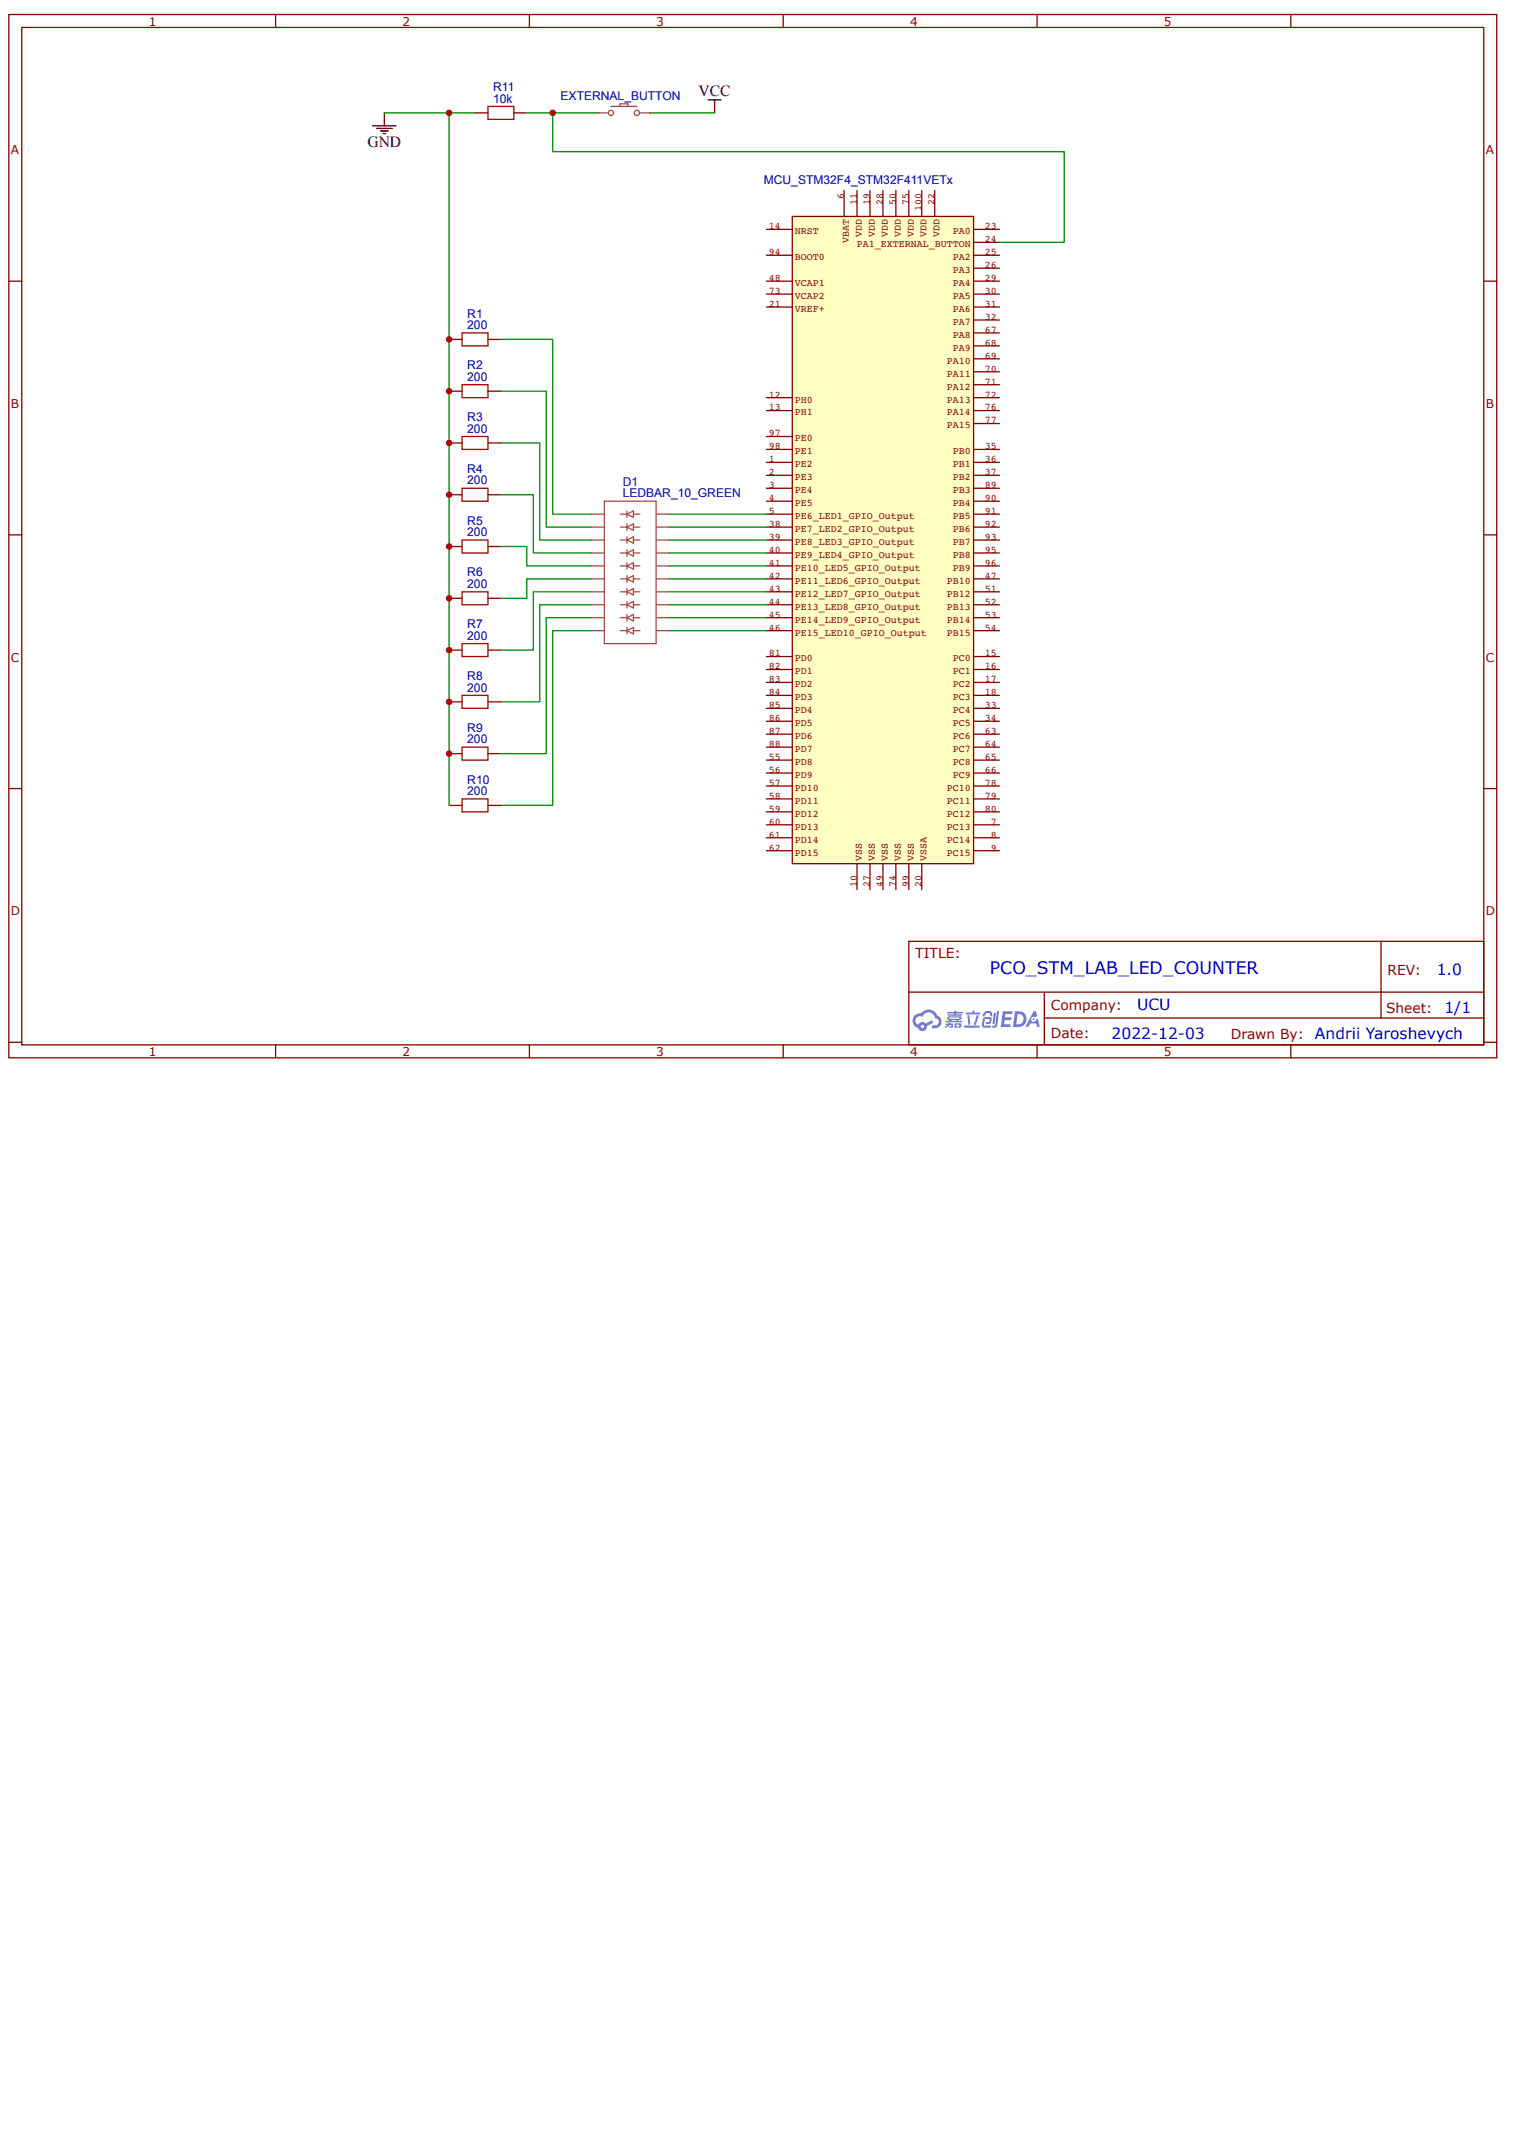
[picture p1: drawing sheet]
<svg xmlns="http://www.w3.org/2000/svg" width="210mm" height="297mm" viewBox="0 0 210 297" stroke-linecap="round" stroke-linejoin="round" font-family="sans-serif">
<g fill="none" stroke="#800" stroke-width=".18">
<path d="M1.2 2h205.3v144h-205.3zM3 3.8h201.8v140.4h-201.8zM38 2v1.8M73.1 2v1.8M108.1 2v1.8M143.1 2v1.8M178.1 2v1.8M1.2 38.8h1.8M204.8 38.8h1.7M1.2 73.8h1.8M204.8 73.8h1.7M1.2 108.9h1.8"/>
<path d="M204.8 108.9h1.7M125.4 130h79.4v14.2h-79.4zM125.4 137h79.3M144.1 137v7.1M190.6 130v10.5M1.2 143.9h1.8M38 144.2v1.8M73.1 144.2v1.8M108.1 144.2v1.8M143.1 144.2v1.8M144.1 140.5h60.6M178.1 144.2v1.8"/>
<path d="M204.8 143.9h1.7"/>
</g>
<g fill="#58f">
<path d="M138.4 139.6l1.3 .1v.1l-.2 .2h-.8v.4h.7l.2 .2-.2 .2h-.8l-.1 .6h.8l.1 .1v.2l-1.3 .1z"/>
<path d="M142.6 139.6h.4l.1 .7-.3 .1a.34 .34 0 0 0-.5 .2 .34 .34 0 0 0 .2 .4 .34 .34 0 0 0 .5-.2l.2-.2 .3 1.2h-.4l-.1-.5h-.8l-.3 .5h-.4z"/>
<path d="M137.2 139.8h.3l-.2 1.4-.2 .2-.1-.2z"/>
<path d="M137.6 139.6h.3l-.3 1.9a.4 .4 0 0 1-.3 .4 .4 .4 0 0 1-.4-.2l.4-.2z"/>
<path d="M135.9 139.7l.3-.1h.5l.3 .7h-.3l-.1-.4h-.5a.48 .48 0 0 1-.5 .4v-.1z"/>
<path d="M135.8 140.5a1.16 1.16 0 0 1 1 0 .6 .6 0 0 1-.4 .9h-.3l-.1-.2 .2-.1h.3l.1-.4h-.7l-.1 .9h.8l.2 .1-.2 .2h-.8l-.3-.1v-.3z"/>
<path d="M133.1 141.6h2l.1 .1-.1 .2h-2z"/>
<path d="M134.8 140.1l.3 .1a2.22 2.22 0 0 1-.6 1.3l-.1-.1z"/>
<path d="M133.5 140.2h.3l.1 1.1-.1 .2-.2-.1z"/>
<path d="M133.3 139.8h.9v-.3h.3v.3h.7l.1 .1-.2 .2h-1.8z"/>
<path d="M130.5 141.3h.4v-.1l.5 .1a.34 .34 0 0 1 0 .5l-.4 .1v-.2l.3-.1v-.1h-.3l-.6 .4v-.2l.4-.2h-.3z"/>
<path d="M130.7 139.7h1v-.1l.3-.1v.2h.8l.2 .1-.2 .1h-.8l-.1 .1h.8v.1v.1h-1.9v-.2h.8v-.1h-.9z"/>
<path d="M140.1 139.6l-.3 2.2h.6a1.1 1.1 0 0 0 1.3-1.1 1.1 1.1 0 0 0-1.3-1.1zM140.4 140a.73 .73 0 0 1 .8 .8 .73 .73 0 0 1-1 .6z"/>
<path d="M130.8 140.3l-.1 .5h.3v.1h-.5v.2h2.2v-.2h-.5l.2-.1a.32 .32 0 0 0 .3-.5zM131 140.5h1.4l-.1 .1h-1.3zM131.3 140.8h.7l-.1 .1h-.6z"/>
<path d="M131.8 141.3l-.1 .5 .7 .1a.42 .42 0 0 0 .3-.6zM132 141.5h.4l-.1 .2h-.3z"/>
<path d="M126.2 140.2a1.04 1.04 0 0 0 .5 1.7 .63 .63 0 0 0 .7 .4 .63 .63 0 0 0 .5-.6l.9-.5-.2-.3-.8 .4a.63 .63 0 0 0-1.1 .2 .64 .64 0 0 1-.3-.9 .64 .64 0 0 1 .9-.2 .92 .92 0 0 1 .9-.6 .92 .92 0 0 1 .9 .8 .52 .52 0 0 1 .4 .6 .52 .52 0 0 1-.7 .4h-.2v.3a.91 .91 0 0 0 1.3-.5 .91 .91 0 0 0-.6-1.2 1.34 1.34 0 0 0-2.3-.3h-.3zM127.1 141.7a.24 .24 0 0 1 .4 0 .24 .24 0 0 1-.4 0z"/>
<circle cx="142.6" cy="140.7" r=".13"/>
</g>
<g fill="none" stroke="#a54b4b" stroke-width=".18">
<path d="M81.6 79.9h1.8M81.6 78.1h1.8M81.6 76.3h1.8M81.6 74.6h1.8M81.6 72.8h1.8M81.6 71h1.8M83.4 69.2h7.1v19.6h-7.1zM85.6 79.9h.9M85.6 78.1h.9M85.6 76.3h.9M85.6 74.6h.9M85.6 72.8h.9"/>
<path d="M85.6 71h.9M86.5 70.5v.9M86.5 72.3v.9M86.5 74.1v.9M86.5 75.9v.9M86.5 77.7v.9M86.5 79.5v.9M86.5 71l.9-.5v.9zM86.5 72.8l.9-.5v.9zM86.5 74.6l.9-.5v.9zM86.5 76.3l.9-.4v.9zM86.5 78.1l.9-.4v.9z"/>
<path d="M86.5 79.9l.9-.4v.9zM87.4 79.9h.9M87.4 78.1h.9M87.4 76.3h.9M87.4 74.6h.9M87.4 72.8h.9M87.4 71h.9M90.6 79.9h1.8M90.6 78.1h1.8M90.6 76.3h1.8M90.6 74.6h1.8M90.6 72.8h1.8"/>
<path d="M90.6 71h1.8M81.6 87.1h1.8M81.6 85.3h1.8M81.6 83.5h1.8M81.6 81.7h1.8M85.6 87.1h.9M85.6 85.3h.9M85.6 83.5h.9M85.6 81.7h.9M86.5 81.7l.9-.4v.8zM86.5 81.3v.8M86.5 83v.9"/>
<path d="M86.5 84.8v.9M86.5 86.6v.9M86.5 83.5l.9-.5v.9zM86.5 85.3l.9-.5v.9zM86.5 87.1l.9-.5v.9zM87.4 87.1h.9M87.4 85.3h.9M87.4 83.5h.9M87.4 81.7h.9M90.6 87.1h1.8M90.6 85.3h1.8M90.6 83.5h1.8"/>
<path d="M90.6 81.7h1.8"/>
</g>
<path d="M109.3 29.9h25v89.3h-25z" fill="#ffffc2"/>
<g fill="none" stroke="#840000" stroke-width=".18">
<path d="M105.8 31.7h3.5M105.8 35.2h3.5M105.8 38.8h3.5M109.3 29.9h25v89.3h-25zM116.5 26.3v3.6M118.3 26.3v3.6M120.1 26.3v3.6M121.8 26.3v3.6M123.6 26.3v3.6M125.4 26.3v3.6M127.2 26.3v3.6M129 26.3v3.6"/>
<path d="M134.3 31.7h3.6M134.3 33.5h3.6M134.3 35.2h3.6M134.3 37h3.6M134.3 38.8h3.6M105.8 54.9h3.5M105.8 56.7h3.5M105.8 42.4h3.5M105.8 40.6h3.5M134.3 54.9h3.6M134.3 56.7h3.6M134.3 42.4h3.6"/>
<path d="M134.3 40.6h3.6M134.3 44.2h3.6M134.3 46h3.6M134.3 47.7h3.6M134.3 49.5h3.6M134.3 51.3h3.6M134.3 53.1h3.6M134.3 58.5h3.6M105.8 63.8h3.5M105.8 65.6h3.5M105.8 67.4h3.5M105.8 62h3.5"/>
<path d="M105.8 72.8h3.5M105.8 74.6h3.5M105.8 69.2h3.5M105.8 76.3h3.5M105.8 78.1h3.5M105.8 79.9h3.5M105.8 71h3.5M105.8 60.3h3.5M134.3 63.8h3.6M134.3 65.6h3.6M134.3 67.4h3.6M134.3 62h3.6"/>
<path d="M134.3 72.8h3.6M134.3 74.6h3.6M134.3 69.2h3.6M134.3 76.3h3.6M134.3 78.1h3.6M134.3 79.9h3.6M134.3 71h3.6M105.8 90.6h3.5M105.8 92.4h3.5M105.8 94.2h3.5M105.8 96h3.5M105.8 97.8h3.5"/>
<path d="M105.8 99.6h3.5M105.8 81.7h3.5M105.8 83.5h3.5M105.8 85.3h3.5M105.8 87.1h3.5M134.3 90.6h3.6M134.3 92.4h3.6M134.3 94.2h3.6M134.3 96h3.6M134.3 97.8h3.6M134.3 99.6h3.6M134.3 81.7h3.6"/>
<path d="M134.3 83.5h3.6M134.3 85.3h3.6M134.3 87.1h3.6M105.8 104.9h3.5M105.8 106.7h3.5M105.8 108.5h3.5M105.8 110.3h3.5M105.8 112.1h3.5M105.8 113.9h3.5M105.8 115.7h3.5M105.8 117.4h3.5M105.8 101.4h3.5"/>
<path d="M105.8 103.1h3.5M118.3 119.2v3.6M120.1 119.2v3.6M121.8 119.2v3.6M123.6 119.2v3.6M125.4 119.2v3.6M127.2 119.2v3.6M134.3 104.9h3.6M134.3 106.7h3.6M134.3 108.5h3.6M134.3 110.3h3.6M134.3 112.1h3.6"/>
<path d="M134.3 113.9h3.6M134.3 115.7h3.6M134.3 117.4h3.6M134.3 101.4h3.6M134.3 103.1h3.6"/>
</g>
<path d="M67.3 14.7h3.6v1.8h-3.6zM63.8 46h3.5v1.7h-3.5zM63.8 53.1h3.5v1.8h-3.5zM63.8 60.3h3.5v1.7h-3.5zM63.8 67.4h3.5v1.8h-3.5zM63.8 74.6h3.5v1.7h-3.5zM63.8 81.7h3.5v1.8h-3.5zM63.8 88.8h3.5v1.8h-3.5zM63.8 96h3.5v1.8h-3.5zM63.8 103.1h3.5v1.8h-3.5zM63.8 110.3h3.5v1.8h-3.5z" fill="none" stroke="#a00000" stroke-width=".18"/>
<g fill="none" stroke="#800" stroke-width=".18">
<path d="M65.5 15.6h1.8M70.9 15.6h1.8M62 46.9h1.8M62 54h1.8M67.3 46.9h1.8M67.3 54h1.8M62 61.2h1.8M62 68.3h1.8M62 75.4h1.8M67.3 61.2h1.8M67.3 68.3h1.8M67.3 75.4h1.8"/>
<path d="M62 82.6h1.8M62 89.7h1.8M62 96.9h1.8M67.3 82.6h1.8M67.3 89.7h1.8M67.3 96.9h1.8M62 104h1.8M62 111.2h1.8M67.3 104h1.8M67.3 111.2h1.8"/>
</g>
<g fill="none" stroke="#080" stroke-width=".18">
<path d="M53 15.6h9v95.6M62 15.6h3.5M72.7 15.6h9.8M76.3 15.6v5.3h70.6v12.6h-9M89.7 15.6h8.9M69.1 46.9h7.2v24.1h5.3M69.1 54h6.3v18.8h6.2M69.1 61.2h5.4v13.4h7.1M69.1 68.3h4.5v8h8M69.1 75.4h3.6v2.7h8.9M81.6 79.9h-8.9v2.7h-3.6M92.4 71h13.4"/>
<path d="M92.4 72.8h13.4M92.4 74.6h13.4M92.4 76.3h13.4M92.4 78.1h13.4M92.4 79.9h13.4M81.6 81.7h-8v8h-4.5M81.6 83.5h-7.1v13.4h-5.4M81.6 85.3h-6.2v18.7h-6.3M81.6 87.1h-5.3v24.1h-7.2M92.4 81.7h13.4M92.4 83.5h13.4M92.4 85.3h13.4"/>
<path d="M92.4 87.1h13.4"/>
</g>
<path d="M51.4 17.4h3.2M52 17.7h2.1M52.5 18.1h1.1M52.9 18.4h.3M53 15.6v1.8M97.7 13.8h1.8M98.6 13.8v1.8" fill="none" stroke="#000" stroke-width=".18"/>
<g fill="none" stroke="#a54b4b" stroke-width=".18">
<path d="M82.5 15.6h.1M82.5 15.6h1.5M84.3 14.7h3.6M85.6 14.7v-.4h1v.4M88.2 15.6h1.5M89.7 15.6h.1"/>
<circle cx="84.3" cy="15.6" r=".36"/>
<circle cx="87.9" cy="15.6" r=".36"/>
</g>
<g fill="#c00">
<circle cx="62" cy="46.9" r=".45"/>
<circle cx="62" cy="54" r=".45"/>
<circle cx="62" cy="61.2" r=".45"/>
<circle cx="62" cy="68.3" r=".45"/>
<circle cx="62" cy="75.4" r=".45"/>
<circle cx="62" cy="82.6" r=".45"/>
<circle cx="62" cy="89.7" r=".45"/>
<circle cx="62" cy="96.9" r=".45"/>
<circle cx="62" cy="104" r=".45"/>
<circle cx="76.3" cy="15.6" r=".45"/>
<circle cx="62" cy="15.6" r=".45"/>
</g>
<text font-size="2.4" fill="#00f" x="136.6" y="134.5">PCO_STM_LAB_LED_COUNTER</text>
<g font-size="2.1">
<text x="96.4" y="13.3">VCC</text>
<text x="50.7" y="20.2">GND</text>
</g>
<g font-size="2.1" fill="#00f">
<text x="198.3" y="134.6">1.0</text>
<text x="153.4" y="143.4">2022-12-03</text>
<text x="156.9" y="139.5">UCU</text>
<text x="181.5" y="143.4">Andrii Yaroshevych</text>
<text x="199.3" y="139.9">1/1</text>
</g>
<g font-size="1.9" fill="#800">
<text x="126.3" y="132.3">TITLE:</text>
<text x="191.5" y="134.6">REV:</text>
<text x="145" y="143.4">Date:</text>
<text x="145" y="139.5">Company:</text>
<text x="169.8" y="143.4">Drawn By:</text>
<text x="191.3" y="139.8">Sheet:</text>
</g>
<g font-size="1.7" fill="#800">
<text x="20.5" y="3.5">1</text>
<text x="55.5" y="3.5">2</text>
<text x="90.6" y="3.5">3</text>
<text x="125.6" y="3.5">4</text>
<text x="160.6" y="3.5">5</text>
<text x="1.5" y="21.3">A</text>
<text x="205" y="21.3">A</text>
<text x="1.5" y="56.3">B</text>
<text x="205" y="56.3">B</text>
<text x="1.5" y="91.4">C</text>
<text x="205" y="91.4">C</text>
<text x="1.5" y="126.4">D</text>
<text x="205" y="126.4">D</text>
<text x="20.5" y="145.8">1</text>
<text x="55.5" y="145.8">2</text>
<text x="90.6" y="145.8">3</text>
<text x="125.6" y="145.8">4</text>
<text x="160.6" y="145.8">5</text>
</g>
<g font-size="1.7" fill="#000080">
<text x="68.1" y="14.2">10k</text>
<text x="68.1" y="12.6">R11</text>
<text x="77.4" y="13.8">EXTERNAL_BUTTON</text>
<text x="105.4" y="25.4">MCU_STM32F4_STM32F411VETx</text>
<text x="64.5" y="45.4">200</text>
<text x="64.5" y="43.8">R1</text>
<text x="64.5" y="52.6">200</text>
<text x="64.5" y="51">R2</text>
<text x="64.5" y="59.7">200</text>
<text x="64.5" y="58.1">R3</text>
<text x="64.5" y="65.3">R4</text>
<text x="64.5" y="66.9">200</text>
<text x="85.9" y="68.7">LEDBAR_10_GREEN</text>
<text x="85.9" y="67.1">D1</text>
<text x="64.5" y="74">200</text>
<text x="64.5" y="72.4">R5</text>
<text x="64.5" y="81.2">200</text>
<text x="64.5" y="79.6">R6</text>
<text x="64.5" y="88.3">200</text>
<text x="64.5" y="86.7">R7</text>
<text x="64.5" y="95.5">200</text>
<text x="64.5" y="93.9">R8</text>
<text x="64.5" y="101">R9</text>
<text x="64.5" y="102.6">200</text>
<text x="64.5" y="109.8">200</text>
<text x="64.5" y="108.2">R10</text>
</g>
<g font-size="1.4" fill="#840000">
<text x="116.5" y="27.5" transform="rotate(-90 116.5 27.5)">6</text>
<text x="118.2" y="28.3" transform="rotate(-90 118.2 28.3)">11</text>
<text x="120" y="28.3" transform="rotate(-90 120 28.3)">19</text>
<text x="121.8" y="28.3" transform="rotate(-90 121.8 28.3)">28</text>
<text x="123.6" y="28.3" transform="rotate(-90 123.6 28.3)">50</text>
<text x="125.4" y="28.3" transform="rotate(-90 125.4 28.3)">75</text>
<text x="127.2" y="29.2" transform="rotate(-90 127.2 29.2)">100</text>
<text x="129" y="28.3" transform="rotate(-90 129 28.3)">22</text>
<text x="106.1" y="31.7">14</text>
<text x="106.1" y="35.2">94</text>
<text x="109.7" y="32.3">NRST</text>
<text x="109.7" y="35.9">BOOT0</text>
<text x="117.2" y="33.6" transform="rotate(-90 117.2 33.6)">VBAT</text>
<text x="118.2" y="34.1">PA1_EXTERNAL_BUTTON</text>
<text x="118.9" y="32.7" transform="rotate(-90 118.9 32.7)">VDD</text>
<text x="120.7" y="32.7" transform="rotate(-90 120.7 32.7)">VDD</text>
<text x="122.5" y="32.7" transform="rotate(-90 122.5 32.7)">VDD</text>
<text x="124.3" y="32.7" transform="rotate(-90 124.3 32.7)">VDD</text>
<text x="126.1" y="32.7" transform="rotate(-90 126.1 32.7)">VDD</text>
<text x="127.9" y="32.7" transform="rotate(-90 127.9 32.7)">VDD</text>
<text x="129.7" y="32.7" transform="rotate(-90 129.7 32.7)">VDD</text>
<text x="131.5" y="32.3">PA0</text>
<text x="131.5" y="35.9">PA2</text>
<text x="135.9" y="31.7">23</text>
<text x="135.9" y="33.4">24</text>
<text x="135.9" y="35.2">25</text>
<text x="106.1" y="38.8">48</text>
<text x="106.1" y="40.6">73</text>
<text x="109.7" y="39.5">VCAP1</text>
<text x="109.7" y="41.3">VCAP2</text>
<text x="131.5" y="37.7">PA3</text>
<text x="131.5" y="39.5">PA4</text>
<text x="131.5" y="41.3">PA5</text>
<text x="135.9" y="37">26</text>
<text x="135.9" y="38.8">29</text>
<text x="135.9" y="40.6">30</text>
<text x="106.1" y="42.4">21</text>
<text x="109.7" y="43.1">VREF+</text>
<text x="131.5" y="43.1">PA6</text>
<text x="131.5" y="44.8">PA7</text>
<text x="131.5" y="46.6">PA8</text>
<text x="135.9" y="42.4">31</text>
<text x="135.9" y="44.2">32</text>
<text x="135.9" y="45.9">67</text>
<text x="135.9" y="47.7">68</text>
<text x="130.7" y="50.2">PA10</text>
<text x="130.7" y="52">PA11</text>
<text x="130.7" y="53.8">PA12</text>
<text x="131.5" y="48.4">PA9</text>
<text x="135.9" y="49.5">69</text>
<text x="135.9" y="51.3">70</text>
<text x="135.9" y="53.1">71</text>
<text x="106.1" y="54.9">12</text>
<text x="106.1" y="56.7">13</text>
<text x="109.7" y="55.6">PH0</text>
<text x="109.7" y="57.4">PH1</text>
<text x="130.7" y="55.6">PA13</text>
<text x="130.7" y="57.4">PA14</text>
<text x="130.7" y="59.1">PA15</text>
<text x="135.9" y="54.9">72</text>
<text x="135.9" y="56.7">76</text>
<text x="135.9" y="58.5">77</text>
<text x="106.1" y="63.8">1</text>
<text x="106.1" y="65.6">2</text>
<text x="106.1" y="60.2">97</text>
<text x="106.1" y="62">98</text>
<text x="109.7" y="64.5">PE2</text>
<text x="109.7" y="60.9">PE0</text>
<text x="109.7" y="62.7">PE1</text>
<text x="131.5" y="62.7">PB0</text>
<text x="131.5" y="64.5">PB1</text>
<text x="135.9" y="62">35</text>
<text x="135.9" y="63.8">36</text>
<text x="135.9" y="65.6">37</text>
<text x="106.1" y="67.4">3</text>
<text x="106.1" y="69.2">4</text>
<text x="106.1" y="71">5</text>
<text x="109.7" y="66.3">PE3</text>
<text x="109.7" y="68.1">PE4</text>
<text x="109.7" y="69.9">PE5</text>
<text x="109.7" y="71.7">PE6_LED1_GPIO_Output</text>
<text x="131.5" y="66.3">PB2</text>
<text x="131.5" y="68.1">PB3</text>
<text x="131.5" y="69.9">PB4</text>
<text x="131.5" y="71.7">PB5</text>
<text x="135.9" y="67.4">89</text>
<text x="135.9" y="69.2">90</text>
<text x="135.9" y="71">91</text>
<text x="106.1" y="72.8">38</text>
<text x="106.1" y="74.5">39</text>
<text x="106.1" y="76.3">40</text>
<text x="109.7" y="73.4">PE7_LED2_GPIO_Output</text>
<text x="109.7" y="75.2">PE8_LED3_GPIO_Output</text>
<text x="109.7" y="77">PE9_LED4_GPIO_Output</text>
<text x="131.5" y="73.4">PB6</text>
<text x="131.5" y="75.2">PB7</text>
<text x="131.5" y="77">PB8</text>
<text x="135.9" y="72.8">92</text>
<text x="135.9" y="74.5">93</text>
<text x="135.9" y="76.3">95</text>
<text x="106.1" y="78.1">41</text>
<text x="106.1" y="79.9">42</text>
<text x="106.1" y="81.7">43</text>
<text x="106.1" y="83.5">44</text>
<text x="109.7" y="78.8">PE10_LED5_GPIO_Output</text>
<text x="109.7" y="80.6">PE11_LED6_GPIO_Output</text>
<text x="109.7" y="82.4">PE12_LED7_GPIO_Output</text>
<text x="130.7" y="80.6">PB10</text>
<text x="130.7" y="82.4">PB12</text>
<text x="131.5" y="78.8">PB9</text>
<text x="135.9" y="79.9">47</text>
<text x="135.9" y="81.7">51</text>
<text x="135.9" y="83.5">52</text>
<text x="135.9" y="78.1">96</text>
<text x="106.1" y="85.3">45</text>
<text x="106.1" y="87">46</text>
<text x="109.7" y="84.2">PE13_LED8_GPIO_Output</text>
<text x="109.7" y="85.9">PE14_LED9_GPIO_Output</text>
<text x="109.7" y="87.7">PE15_LED10_GPIO_Output</text>
<text x="130.7" y="84.2">PB13</text>
<text x="130.7" y="85.9">PB14</text>
<text x="130.7" y="87.7">PB15</text>
<text x="135.9" y="85.3">53</text>
<text x="135.9" y="87">54</text>
<text x="106.1" y="90.6">81</text>
<text x="106.1" y="92.4">82</text>
<text x="106.1" y="94.2">83</text>
<text x="106.1" y="96">84</text>
<text x="109.7" y="91.3">PD0</text>
<text x="109.7" y="93.1">PD1</text>
<text x="109.7" y="94.9">PD2</text>
<text x="131.5" y="91.3">PC0</text>
<text x="131.5" y="93.1">PC1</text>
<text x="131.5" y="94.9">PC2</text>
<text x="135.9" y="90.6">15</text>
<text x="135.9" y="92.4">16</text>
<text x="135.9" y="94.2">17</text>
<text x="135.9" y="96">18</text>
<text x="106.1" y="97.8">85</text>
<text x="106.1" y="99.6">86</text>
<text x="106.1" y="101.3">87</text>
<text x="109.7" y="96.7">PD3</text>
<text x="109.7" y="98.5">PD4</text>
<text x="109.7" y="100.2">PD5</text>
<text x="131.5" y="96.7">PC3</text>
<text x="131.5" y="98.5">PC4</text>
<text x="131.5" y="100.2">PC5</text>
<text x="135.9" y="97.8">33</text>
<text x="135.9" y="99.6">34</text>
<text x="135.9" y="101.3">63</text>
<text x="106.1" y="104.9">55</text>
<text x="106.1" y="106.7">56</text>
<text x="106.1" y="103.1">88</text>
<text x="109.7" y="105.6">PD8</text>
<text x="109.7" y="107.4">PD9</text>
<text x="109.7" y="102">PD6</text>
<text x="109.7" y="103.8">PD7</text>
<text x="131.5" y="102">PC6</text>
<text x="131.5" y="103.8">PC7</text>
<text x="131.5" y="105.6">PC8</text>
<text x="131.5" y="107.4">PC9</text>
<text x="135.9" y="103.1">64</text>
<text x="135.9" y="104.9">65</text>
<text x="135.9" y="106.7">66</text>
<text x="106.1" y="108.5">57</text>
<text x="106.1" y="110.3">58</text>
<text x="106.1" y="112.1">59</text>
<text x="106.1" y="113.9">60</text>
<text x="109.7" y="109.2">PD10</text>
<text x="109.7" y="111">PD11</text>
<text x="109.7" y="112.8">PD12</text>
<text x="130.7" y="109.2">PC10</text>
<text x="130.7" y="111">PC11</text>
<text x="130.7" y="112.8">PC12</text>
<text x="135.9" y="108.5">78</text>
<text x="135.9" y="110.3">79</text>
<text x="135.9" y="112.1">80</text>
<text x="136.7" y="113.9">7</text>
<text x="106.1" y="115.6">61</text>
<text x="106.1" y="117.4">62</text>
<text x="109.7" y="114.5">PD13</text>
<text x="109.7" y="116.3">PD14</text>
<text x="109.7" y="118.1">PD15</text>
<text x="118.9" y="118.9" transform="rotate(-90 118.9 118.9)">VSS</text>
<text x="120.7" y="118.9" transform="rotate(-90 120.7 118.9)">VSS</text>
<text x="122.5" y="118.9" transform="rotate(-90 122.5 118.9)">VSS</text>
<text x="124.3" y="118.9" transform="rotate(-90 124.3 118.9)">VSS</text>
<text x="126.1" y="118.9" transform="rotate(-90 126.1 118.9)">VSS</text>
<text x="127.9" y="118.9" transform="rotate(-90 127.9 118.9)">VSSA</text>
<text x="130.7" y="114.5">PC13</text>
<text x="130.7" y="116.3">PC14</text>
<text x="130.7" y="118.1">PC15</text>
<text x="136.7" y="115.6">8</text>
<text x="136.7" y="117.4">9</text>
<text x="118.2" y="122.4" transform="rotate(-90 118.2 122.4)">10</text>
<text x="120" y="122.4" transform="rotate(-90 120 122.4)">27</text>
<text x="121.8" y="122.4" transform="rotate(-90 121.8 122.4)">49</text>
<text x="123.6" y="122.4" transform="rotate(-90 123.6 122.4)">74</text>
<text x="125.4" y="122.4" transform="rotate(-90 125.4 122.4)">99</text>
<text x="127.2" y="122.4" transform="rotate(-90 127.2 122.4)">20</text>
</g>
</svg>
